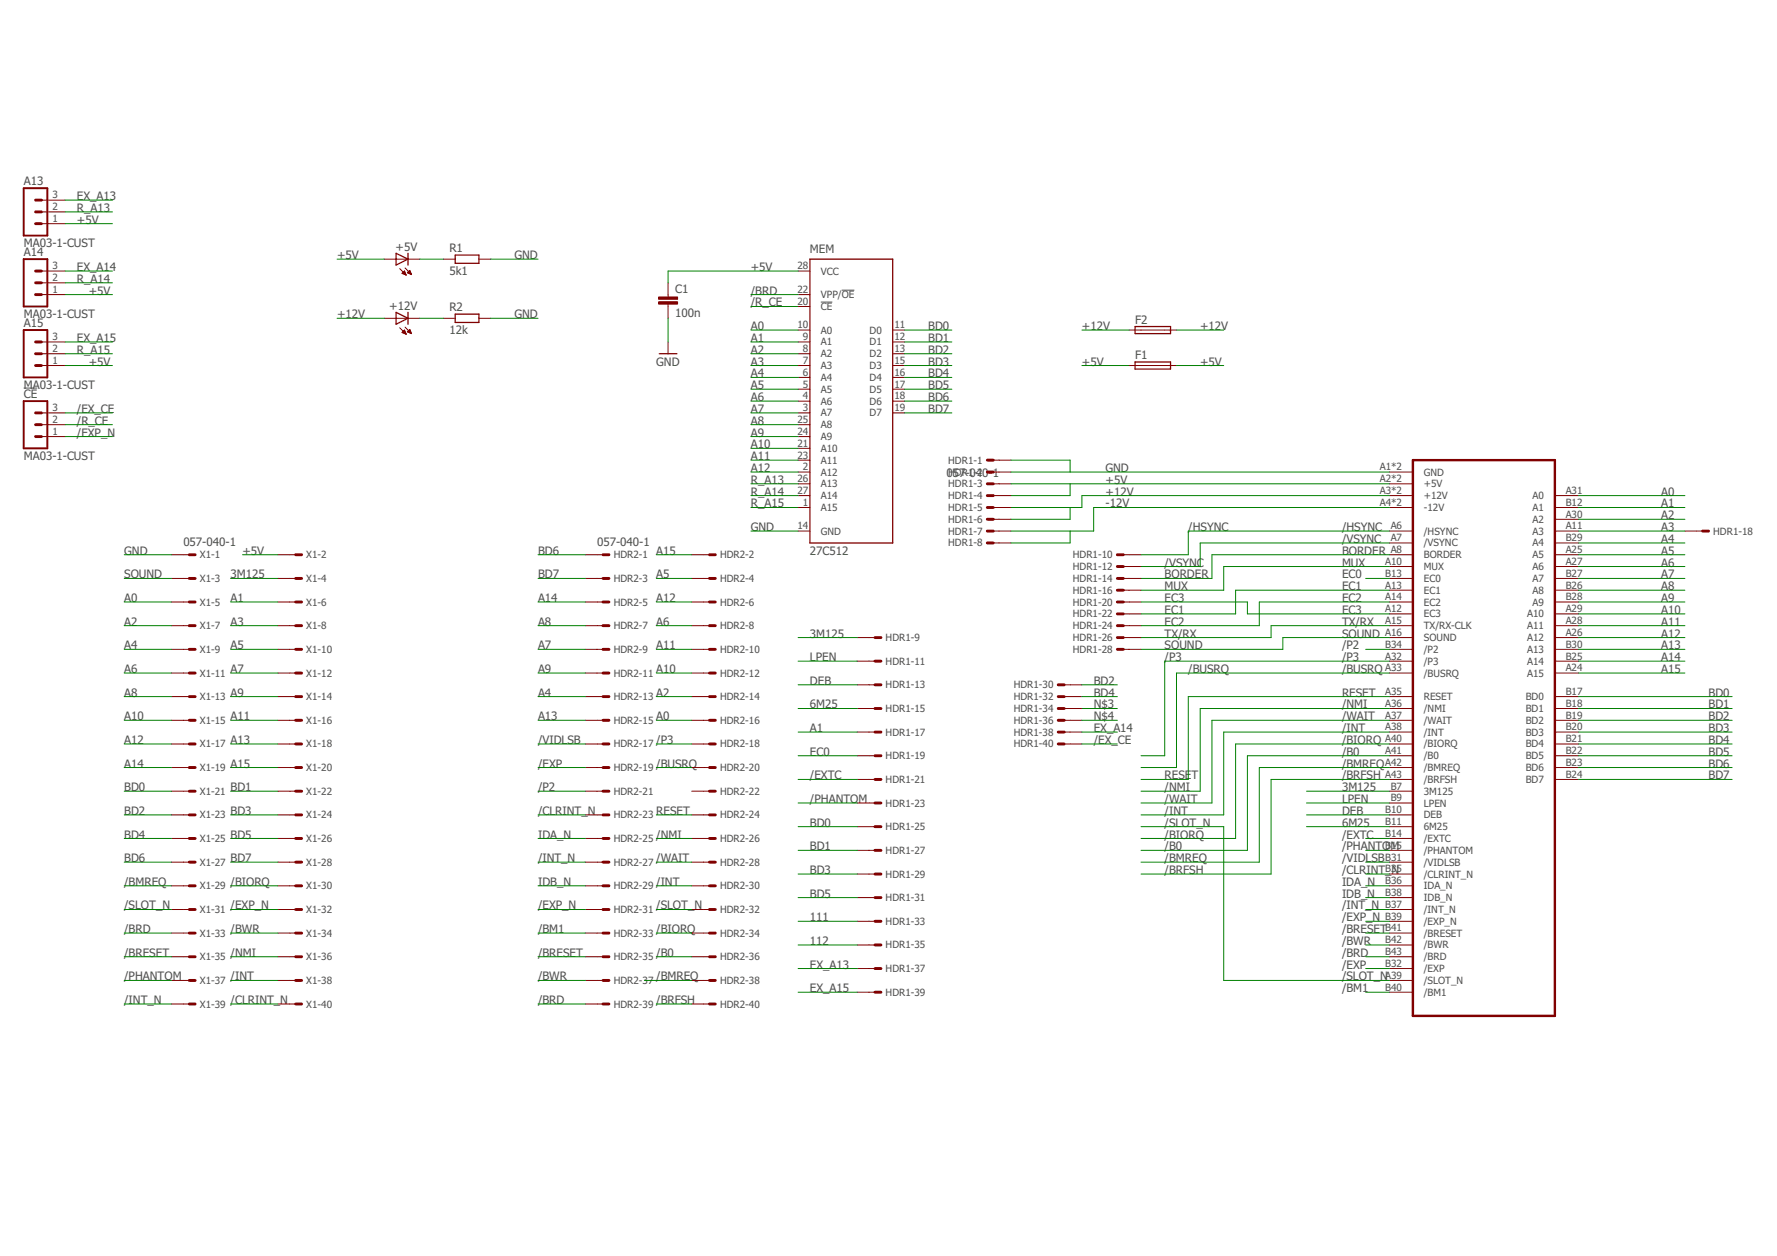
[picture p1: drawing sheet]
<svg xmlns="http://www.w3.org/2000/svg" width="297mm" height="210mm" viewBox="0 0 297 210" stroke-linecap="round" stroke-linejoin="round" font-family="sans-serif">
<path d="M137.2 50.5h1.9M140.7 48.5h2.1M4 64.9h2.2" fill="none" stroke="#505050" stroke-width=".17"/>
<path d="M236.2 76.9h23.7v92.9h-23.7z" fill="none" stroke="#800000" stroke-width=".4"/>
<g fill="none" stroke="#800000" stroke-width=".17">
<path d="M6.9 37.4h4M6.9 35.4h4M6.9 33.4h4M6.9 45.3h4M6.9 57.1h4M6.9 59.1h4M6.9 49.2h4M6.9 47.3h4M64.2 43.3h6M64.2 53.2h6M66.8 44.9l1.1 1.1M66.8 54.8l1.1 1.1"/>
<path d="M67.2 55.6l.4-.4 .3 .7zM67.2 55.5h.6M67.2 45.7h.6M67.3 55.5h.4M67.3 45.7h.5M67.3 45.6h.4M67.4 55.6h.4M67.4 55.4h.3M67.4 45.5h.3M67.5 55.3h.1M67.5 45.4h.1M67.5 45.8h.3"/>
<path d="M67.6 55.7h.2M67.6 45.3h.1M67.6 55.2h.1M67.6 45.3l-.4 .4 .7 .3M67.6 45.3l.3 .7M67.7 44.8l1.1 1.1M67.7 54.7l1.1 1.1M67.7 45.9h.2M67.8 55.8h.1M68.1 45.6l.4-.4 .3 .7zM68.1 55.5l.4-.4 .3 .7zM68.1 45.6h.5"/>
<path d="M68.1 55.5h.6M68.2 55.4h.4M68.2 45.5h.4M68.2 45.7h.5M68.3 55.5h.4M68.3 55.3h.3M68.3 45.4h.3M68.4 55.2h.1M68.4 45.3h.1M68.4 45.7h.3M68.5 55.1h.1M68.5 45.2h.1"/>
<path d="M68.5 55.6h.2M68.6 45.8h.2M68.7 55.7h.1M74.1 43.3h2M74.1 53.2h2M80.1 43.3h1.9M80.1 53.2h1.9M111.7 47.3v2.3M111.7 50.8v2.4M111.7 57.1v2M133.4 55.2h2M133.4 45.3h2"/>
<path d="M133.4 57.1h2M133.4 59.1h2M133.4 51.2h2M133.4 49.2h2M149.2 55.2h2M149.2 57.1h2M149.2 59.1h2M188.7 55.2h8M6.9 61.1h4M6.9 69h4M6.9 71h4M6.9 73h4"/>
<path d="M133.4 78.9h2M133.4 76.9h2M133.4 61.1h2M133.4 63.1h2M133.4 65h2M133.4 67h2M133.4 69h2M133.4 71h2M133.4 73h2M133.4 74.9h2M149.2 61.1h2M149.2 63.1h2"/>
<path d="M149.2 65h2M149.2 67h2M149.2 69h2M166 78.9h3M166 76.9h3M188.7 61.1h8M232.2 78.9h4M28.7 92.7h2.9M28.7 96.7h2.9M46.5 92.7h2.9M46.5 96.7h2.9M97.8 92.7h3"/>
<path d="M97.8 96.7h3M115.6 92.7h3M115.6 96.7h3M133.4 80.9h2M133.4 82.8h2M133.4 84.8h2M133.4 88.8h2M166 80.9h3M166 82.8h3M166 84.8h3M166 88.8h3M166 90.7h3"/>
<path d="M166 86.8h3M187.8 92.7h2.9M187.8 94.7h2.9M187.8 98.6h2.9M187.8 96.7h2.9M232.2 80.9h4M232.2 82.8h4M232.2 84.8h4M232.2 88.8h4M232.2 90.7h4M232.2 92.7h4M232.2 94.7h4"/>
<path d="M232.2 98.6h4M232.2 96.7h4M259.9 82.8h4M259.9 84.8h4M259.9 88.8h4M259.9 90.7h4M259.9 92.7h4M259.9 94.7h4M259.9 98.6h4M259.9 86.8h4M259.9 96.7h4M281.6 88.8h3"/>
<path d="M28.7 100.6h2.9M28.7 104.6h2.9M28.7 108.5h2.9M28.7 112.5h2.9M28.7 116.4h2.9M46.5 100.6h2.9M46.5 104.6h2.9M46.5 108.5h2.9M46.5 112.5h2.9M46.5 116.4h2.9M97.8 100.6h3M97.8 104.6h3"/>
<path d="M97.8 108.5h3M97.8 112.5h3M97.8 116.4h3M115.6 100.6h3M115.6 104.6h3M115.6 108.5h3M115.6 112.5h3M115.6 116.4h3M143.3 106.6h3M143.3 110.5h3M143.3 118.4h3M143.3 114.4h3"/>
<path d="M177.9 116.4h2.9M177.9 118.4h2.9M177.9 114.4h2.9M187.8 102.6h2.9M187.8 100.6h2.9M187.8 104.6h2.9M187.8 106.6h2.9M187.8 108.5h2.9M232.2 102.6h4M232.2 100.6h4M232.2 104.6h4M232.2 106.6h4"/>
<path d="M232.2 108.5h4M232.2 110.5h4M232.2 112.5h4M232.2 116.4h4M232.2 118.4h4M259.9 102.6h4M259.9 100.6h4M259.9 104.6h4M259.9 106.6h4M259.9 108.5h4M259.9 110.5h4M259.9 112.5h4"/>
<path d="M259.9 116.4h4M259.9 118.4h4M28.7 120.4h2.9M28.7 124.3h2.9M28.7 128.3h2.9M28.7 132.2h2.9M28.7 136.2h2.9M46.5 120.4h2.9M46.5 124.3h2.9M46.5 128.3h2.9M46.5 132.2h2.9M46.5 136.2h2.9"/>
<path d="M97.8 120.4h3M97.8 124.3h3M97.8 128.3h3M97.8 132.2h3M97.8 136.2h3M115.6 120.4h3M115.6 124.3h3M115.6 128.3h3M115.6 132.2h3M115.6 136.2h3M143.3 122.3h3M143.3 126.3h3"/>
<path d="M143.3 130.3h3M143.3 134.2h3M143.3 138.2h3M177.9 120.4h2.9M177.9 122.3h2.9M177.9 124.3h2.9M232.2 120.4h4M232.2 122.3h4M232.2 124.3h4M232.2 126.3h4M232.2 128.3h4M232.2 130.3h4"/>
<path d="M232.2 132.2h4M232.2 134.2h4M232.2 136.2h4M232.2 138.2h4M259.9 120.4h4M259.9 122.3h4M259.9 124.3h4M259.9 126.3h4M259.9 128.3h4M259.9 130.3h4M28.7 140.1h2.9M28.7 144.1h2.9"/>
<path d="M28.7 148h2.9M28.7 152h2.9M28.7 155.9h2.9M28.7 159.9h2.9M46.5 140.1h2.9M46.5 144.1h2.9M46.5 148h2.9M46.5 152h2.9M46.5 155.9h2.9M46.5 159.9h2.9M97.8 140.1h3M97.8 144.1h3"/>
<path d="M97.8 148h3M97.8 152h3M97.8 155.9h3M97.8 159.9h3M115.6 140.1h3M115.6 144.1h3M115.6 148h3M115.6 152h3M115.6 155.9h3M115.6 159.9h3M143.3 142.1h3M143.3 146.1h3"/>
<path d="M143.3 150h3M143.3 154h3M143.3 157.9h3M232.2 140.1h4M232.2 142.1h4M232.2 144.1h4M232.2 146.1h4M232.2 148h4M232.2 152h4M232.2 150h4M232.2 154h4M232.2 155.9h4"/>
<path d="M232.2 157.9h4M232.2 159.9h4M28.7 163.9h2.9M28.7 167.8h2.9M46.5 163.9h2.9M46.5 167.8h2.9M97.8 163.9h3M97.8 167.8h3M115.6 163.9h3M115.6 167.8h3M143.3 161.9h3M143.3 165.8h3"/>
<path d="M232.2 161.9h4M232.2 163.9h4M232.2 165.8h4"/>
</g>
<g fill="none" stroke="#800000" stroke-width=".49">
<path d="M5.9 33.4h1M5.9 35.4h1M5.9 37.4h1M5.9 45.3h1M5.9 47.3h1M5.9 49.2h1M5.9 57.1h1M5.9 59.1h1M5.9 61.1h1M5.9 69h1M5.9 71h1M5.9 73h1"/>
<path d="M165 76.9h1M165 78.9h1M31.6 92.7h1M31.6 96.7h1M49.4 92.7h1M49.4 96.7h1M100.8 92.7h1M100.8 96.7h1M118.6 92.7h1M118.6 96.7h1M165 80.9h1M165 82.8h1"/>
<path d="M165 84.8h1M165 86.8h1M165 88.8h1M165 90.7h1M186.8 92.7h1M186.8 94.7h1M186.8 96.7h1M186.8 98.6h1M284.6 88.8h1M31.6 100.6h1M31.6 104.6h1M31.6 108.5h1"/>
<path d="M31.6 116.4h1M31.6 112.5h1M49.4 100.6h1M49.4 104.6h1M49.4 108.5h1M49.4 116.4h1M49.4 112.5h1M100.8 100.6h1M100.8 104.6h1M100.8 108.5h1M100.8 116.4h1M100.8 112.5h1"/>
<path d="M118.6 100.6h1M118.6 104.6h1M118.6 108.5h1M118.6 116.4h1M118.6 112.5h1M146.3 106.6h1M146.3 110.5h1M146.3 114.4h1M146.3 118.4h1M176.9 114.4h1M176.9 118.4h1M176.9 116.4h1"/>
<path d="M186.8 106.6h1M186.8 100.6h1M186.8 102.6h1M186.8 104.6h1M186.8 108.5h1M31.6 120.4h1M31.6 124.3h1M31.6 128.3h1M31.6 132.2h1M31.6 136.2h1M49.4 120.4h1M49.4 124.3h1"/>
<path d="M49.4 128.3h1M49.4 132.2h1M49.4 136.2h1M100.8 120.4h1M100.8 124.3h1M100.8 128.3h1M100.8 132.2h1M100.8 136.2h1M118.6 120.4h1M118.6 124.3h1M118.6 128.3h1M118.6 132.2h1"/>
<path d="M118.6 136.2h1M146.3 122.3h1M146.3 126.3h1M146.3 130.3h1M146.3 134.2h1M146.3 138.2h1M176.9 122.3h1M176.9 120.4h1M176.9 124.3h1M31.6 140.1h1M31.6 144.1h1M31.6 148h1"/>
<path d="M31.6 152h1M31.6 155.9h1M31.6 159.9h1M49.4 140.1h1M49.4 144.1h1M49.4 148h1M49.4 152h1M49.4 155.9h1M49.4 159.9h1M100.8 140.1h1M100.8 144.1h1M100.8 148h1"/>
<path d="M100.8 152h1M100.8 155.9h1M100.8 159.9h1M118.6 140.1h1M118.6 144.1h1M118.6 148h1M118.6 152h1M118.6 155.9h1M118.6 159.9h1M146.3 142.1h1M146.3 146.1h1M146.3 150h1"/>
<path d="M146.3 154h1M146.3 157.9h1M31.6 163.9h1M31.6 167.8h1M49.4 163.9h1M49.4 167.8h1M100.8 163.9h1M100.8 167.8h1M118.6 163.9h1M118.6 167.8h1M146.3 161.9h1M146.3 165.8h1"/>
</g>
<path d="M66.2 42.3l2 1-2 1zM66.2 52.2l2 1-2 1zM68.2 42.3v2M68.2 52.2v2M76.1 42.6h4v1.4h-4zM76.1 52.5h4v1.4h-4zM110.2 59.1h3M135.4 43.3h13.8v47.4h-13.8zM189.7 54.6h6v1.2h-6zM189.7 60.5h6v1.2h-6z" fill="none" stroke="#800000" stroke-width=".21"/>
<path d="M4 31.5h3.9v7.9h-3.9zM4 43.3h3.9v7.9h-3.9zM4 55.2h3.9v7.9h-3.9zM4 67h3.9v7.9h-3.9z" fill="none" stroke="#800000" stroke-width=".32"/>
<g fill="#800000" stroke="#800000" stroke-width=".17">
<path d="M110.1 50.4h3.2v.4h-3.2z"/>
<path d="M110.1 49.6h3.2v.4h-3.2z"/>
</g>
<g fill="none" stroke="#008000" stroke-width=".17">
<path d="M10.9 37.4h7.9M10.9 35.4h7.9M10.9 33.4h7.9M10.9 57.1h7.9M10.9 59.1h7.9M10.9 45.3h7.9M10.9 49.2h7.9M10.9 47.3h7.9M56.3 43.3h7.9M56.3 53.2h7.9M70.2 43.3h3.9M70.2 53.2h3.9"/>
<path d="M82 43.3h7.9M82 53.2h7.9M111.7 53.2v3.9M125.5 55.2h7.9M125.5 57.1h7.9M125.5 59.1h7.9M125.5 49.2h7.9M125.5 51.2h7.9M133.4 45.3h-21.7v2M151.2 55.2h7.9M151.2 57.1h7.9M151.2 59.1h7.9"/>
<path d="M180.8 55.2h7.9M196.7 55.2h7.9M10.9 61.1h7.9M10.9 69h7.9M10.9 71h7.9M10.9 73h7.9M125.5 61.1h7.9M125.5 63.1h7.9M125.5 65h7.9M125.5 67h7.9M125.5 69h7.9M125.5 71h7.9"/>
<path d="M125.5 73h7.9M125.5 76.9h7.9M125.5 78.9h7.9M125.5 74.9h7.9M151.2 61.1h7.9M151.2 63.1h7.9M151.2 65h7.9M151.2 67h7.9M151.2 69h7.9M169 76.9h9.9v2M169 78.9h63.2M180.8 61.1h7.9"/>
<path d="M196.7 61.1h7.9M20.8 92.7h7.9M20.8 96.7h7.9M38.5 96.7h8M40.5 92.7h6M89.9 92.7h7.9M89.9 96.7h7.9M109.7 92.7h5.9M109.7 96.7h5.9M125.5 82.8h7.9M125.5 84.8h7.9M125.5 88.8h7.9"/>
<path d="M125.5 80.9h7.9M169 80.9h63.2M178.9 80.9v1.9h-9.9M178.9 84.8v2h-9.9M178.9 88.8v1.9h-9.9M228.3 96.7h3.9M232.2 82.8h-51.4v2h-11.8M232.2 84.8h-49.4v4h-13.8M232.2 88.8h-33.6v3.9h-7.9M232.2 90.7h-31.6v4h-9.9M232.2 92.7h-29.6v4h-11.9M232.2 94.7h-27.6v3.9h-13.9"/>
<path d="M232.2 98.6h-25.7v4h-15.8M263.9 82.8h17.7M263.9 84.8h17.7M263.9 86.8h17.7M263.9 88.8h17.7M263.9 90.7h17.7M263.9 92.7h17.7M263.9 96.7h17.7M263.9 94.7h17.7M263.9 98.6h17.7M20.8 100.6h7.9M20.8 116.4h7.9"/>
<path d="M20.8 104.6h7.9M20.8 108.5h7.9M20.8 112.5h7.9M38.5 100.6h8M38.5 116.4h8M38.5 104.6h8M38.5 108.5h8M38.5 112.5h8M89.9 100.6h7.9M89.9 116.4h7.9M89.9 104.6h7.9M89.9 108.5h7.9"/>
<path d="M89.9 112.5h7.9M109.7 100.6h5.9M109.7 116.4h5.9M109.7 104.6h5.9M109.7 108.5h5.9M109.7 112.5h5.9M133.4 106.6h9.9M133.4 110.5h9.9M133.4 118.4h9.9M133.4 114.4h9.9M180.8 116.4h6M180.8 118.4h6"/>
<path d="M180.8 114.4h6M190.7 100.6h17.8v2h23.7M228.3 108.5h3.9M232.2 100.6h-21.7v4h-19.8M232.2 116.4h-33.6v13.9h-7.9M232.2 104.6h-19.7v2h-21.8M232.2 106.6h-17.8v1.9h-23.7M232.2 112.5h-35.5v15.8h-6M232.2 110.5h-37.5v15.8h-4M232.2 118.4h-31.6v13.8h-9.9M263.9 100.6h17.7M263.9 116.4h25.6"/>
<path d="M263.9 104.6h17.7M263.9 108.5h17.7M263.9 112.5h17.7M263.9 106.6h17.7M263.9 110.5h17.7M263.9 118.4h25.6M263.9 102.6h17.7M20.8 120.4h7.9M20.8 124.3h7.9M20.8 128.3h7.9M20.8 132.2h7.9M20.8 136.2h7.9"/>
<path d="M38.5 120.4h8M38.5 124.3h8M38.5 128.3h8M38.5 132.2h8M38.5 136.2h8M89.9 120.4h7.9M89.9 124.3h7.9M89.9 128.3h7.9M89.9 132.2h7.9M89.9 136.2h7.9M109.7 120.4h5.9M109.7 124.3h5.9"/>
<path d="M109.7 128.3h5.9M109.7 136.2h5.9M133.4 122.3h9.9M133.4 138.2h9.9M133.4 130.3h9.9M133.4 134.2h9.9M133.4 126.3h9.9M180.8 120.4h6M180.8 122.3h6M180.8 124.3h6M190.7 138.2h13.9v25.7h27.6M218.4 138.2h13.8"/>
<path d="M218.4 132.2h13.8M218.4 134.2h13.8M218.4 136.2h13.8M232.2 120.4h-29.6v13.8h-11.9M232.2 122.3h-27.6v13.9h-13.9M232.2 124.3h-25.7v15.8h-15.8M232.2 128.3h-21.7v15.8h-19.8M232.2 126.3h-23.7v15.8h-17.8M232.2 130.3h-19.7v15.8h-21.8M263.9 120.4h25.6M263.9 122.3h25.6M263.9 124.3h25.6"/>
<path d="M263.9 128.3h25.6M263.9 130.3h25.6M263.9 126.3h25.6M20.8 144.1h7.9M20.8 140.1h7.9M20.8 159.9h7.9M20.8 148h7.9M20.8 152h7.9M20.8 155.9h7.9M38.5 144.1h8M38.5 140.1h8M38.5 159.9h8"/>
<path d="M38.5 148h8M38.5 152h8M38.5 155.9h8M89.9 144.1h7.9M89.9 140.1h7.9M89.9 159.9h7.9M89.9 148h7.9M89.9 152h7.9M89.9 155.9h7.9M109.7 144.1h5.9M109.7 140.1h5.9M109.7 159.9h5.9"/>
<path d="M109.7 148h5.9M109.7 152h5.9M109.7 155.9h5.9M133.4 142.1h9.9M133.4 146.1h9.9M133.4 150h9.9M133.4 154h9.9M133.4 157.9h9.9M228.3 142.1h3.9M228.3 144.1h3.9M228.3 140.1h3.9M228.3 159.9h3.9"/>
<path d="M228.3 148h3.9M228.3 146.1h3.9M228.3 150h3.9M228.3 152h3.9M228.3 154h3.9M228.3 155.9h3.9M228.3 157.9h3.9M20.8 163.9h7.9M20.8 167.8h7.9M38.5 163.9h8M38.5 167.8h8M89.9 163.9h7.9"/>
<path d="M89.9 167.8h7.9M107.7 163.9h7.9M109.7 167.8h5.9M133.4 161.9h9.9M133.4 165.8h9.9M228.3 161.9h3.9M228.3 165.8h3.9"/>
</g>
<g font-size="1.9" fill="#505050">
<text x="4" y="30.9">A13</text>
<text x="12.9" y="35.4">R_A13</text>
<text x="12.9" y="33.4">EX_A13</text>
<text x="4" y="41.3">MA03-1-CUST</text>
<text x="12.9" y="37.4">+5V</text>
<text x="66.1" y="41.9">+5V</text>
<text x="4" y="42.7">A14</text>
<text x="12.9" y="47.3">R_A14</text>
<text x="12.9" y="45.3">EX_A14</text>
<text x="56.3" y="43.3">+5V</text>
<text x="75.1" y="45.9">5k1</text>
<text x="75.1" y="42.1">R1</text>
<text x="86" y="43.3">GND</text>
<text x="125.5" y="45.3">+5V</text>
<text x="135.4" y="42.3">MEM</text>
<text x="4" y="53.2">MA03-1-CUST</text>
<text x="14.8" y="49.2">+5V</text>
<text x="56.3" y="53.2">+12V</text>
<text x="65.1" y="51.8">+12V</text>
<text x="75.1" y="52">R2</text>
<text x="86" y="53.2">GND</text>
<text x="112.9" y="52.9">100n</text>
<text x="112.9" y="48.9">C1</text>
<text x="125.5" y="49.2">/BRD</text>
<text x="125.5" y="51.2">/R_CE</text>
<text x="4" y="54.6">A15</text>
<text x="12.9" y="59.1">R_A15</text>
<text x="12.9" y="57.1">EX_A15</text>
<text x="75.1" y="55.8">12k</text>
<text x="125.5" y="55.2">A0</text>
<text x="125.5" y="57.1">A1</text>
<text x="125.5" y="59.1">A2</text>
<text x="155.2" y="55.2">BD0</text>
<text x="155.2" y="57.1">BD1</text>
<text x="155.2" y="59.1">BD2</text>
<text x="180.8" y="55.2">+12V</text>
<text x="189.7" y="54.1">F2</text>
<text x="200.6" y="55.2">+12V</text>
<text x="4" y="65">MA03-1-CUST</text>
<text x="14.8" y="61.1">+5V</text>
<text x="109.7" y="61.1">GND</text>
<text x="125.5" y="61.1">A3</text>
<text x="125.5" y="63.1">A4</text>
<text x="125.5" y="65">A5</text>
<text x="155.2" y="61.1">BD3</text>
<text x="155.2" y="63.1">BD4</text>
<text x="155.2" y="65">BD5</text>
<text x="180.8" y="61.1">+5V</text>
<text x="189.7" y="60">F1</text>
<text x="200.6" y="61.1">+5V</text>
<text x="4" y="66.4">CE</text>
<text x="12.9" y="71">/R_CE</text>
<text x="12.9" y="69">/EX_CE</text>
<text x="125.5" y="67">A6</text>
<text x="125.5" y="69">A7</text>
<text x="125.5" y="71">A8</text>
<text x="155.2" y="69">BD7</text>
<text x="155.2" y="67">BD6</text>
<text x="4" y="76.9">MA03-1-CUST</text>
<text x="12.9" y="73">/EXP_N</text>
<text x="125.5" y="73">A9</text>
<text x="125.5" y="76.9">A11</text>
<text x="125.5" y="74.9">A10</text>
<text x="125.5" y="78.9">A12</text>
<text x="125.5" y="80.9">R_A13</text>
<text x="125.5" y="82.8">R_A14</text>
<text x="158.2" y="79.8">057-040-1</text>
<text x="184.8" y="78.9">GND</text>
<text x="184.8" y="80.9">+5V</text>
<text x="184.8" y="82.8">+12V</text>
<text x="277.7" y="82.8">A0</text>
<text x="125.5" y="88.8">GND</text>
<text x="125.5" y="84.8">R_A15</text>
<text x="184.8" y="84.8">-12V</text>
<text x="198.6" y="88.8">/HSYNC</text>
<text x="224.3" y="88.8">/HSYNC</text>
<text x="277.7" y="84.8">A1</text>
<text x="277.7" y="86.8">A2</text>
<text x="277.7" y="88.8">A3</text>
<text x="20.8" y="92.7">GND</text>
<text x="30.6" y="91.2">057-040-1</text>
<text x="40.5" y="92.7">+5V</text>
<text x="89.9" y="92.7">BD6</text>
<text x="99.8" y="91.2">057-040-1</text>
<text x="109.7" y="92.7">A15</text>
<text x="135.4" y="92.7">27C512</text>
<text x="194.7" y="94.7">/VSYNC</text>
<text x="224.3" y="90.7">/VSYNC</text>
<text x="224.3" y="92.7">BORDER</text>
<text x="224.3" y="94.7">MUX</text>
<text x="277.7" y="90.7">A4</text>
<text x="277.7" y="92.7">A5</text>
<text x="277.7" y="94.7">A6</text>
<text x="20.8" y="100.6">A0</text>
<text x="20.8" y="96.7">SOUND</text>
<text x="38.6" y="100.6">A1</text>
<text x="38.6" y="96.7">3M125</text>
<text x="89.9" y="100.6">A14</text>
<text x="89.9" y="96.7">BD7</text>
<text x="109.7" y="96.7">A5</text>
<text x="109.7" y="100.6">A12</text>
<text x="194.7" y="96.7">BORDER</text>
<text x="194.7" y="98.6">MUX</text>
<text x="194.7" y="100.6">EC3</text>
<text x="224.3" y="96.7">EC0</text>
<text x="224.3" y="100.6">EC2</text>
<text x="224.3" y="98.6">EC1</text>
<text x="277.7" y="96.7">A7</text>
<text x="277.7" y="98.6">A8</text>
<text x="277.7" y="100.6">A9</text>
<text x="20.8" y="104.6">A2</text>
<text x="38.6" y="104.6">A3</text>
<text x="89.9" y="104.6">A8</text>
<text x="109.7" y="104.6">A6</text>
<text x="135.4" y="106.5">3M125</text>
<text x="194.7" y="104.6">EC2</text>
<text x="194.7" y="106.5">TX/RX</text>
<text x="194.7" y="102.6">EC1</text>
<text x="224.3" y="102.6">EC3</text>
<text x="224.3" y="104.6">TX/RX</text>
<text x="224.3" y="106.5">SOUND</text>
<text x="277.7" y="104.6">A11</text>
<text x="277.7" y="106.5">A12</text>
<text x="277.7" y="102.6">A10</text>
<text x="20.8" y="108.5">A4</text>
<text x="20.8" y="112.5">A6</text>
<text x="38.6" y="108.5">A5</text>
<text x="38.6" y="112.5">A7</text>
<text x="89.9" y="108.5">A7</text>
<text x="89.9" y="112.5">A9</text>
<text x="109.7" y="108.5">A11</text>
<text x="109.7" y="112.5">A10</text>
<text x="135.4" y="110.5">LPEN</text>
<text x="194.7" y="108.5">SOUND</text>
<text x="194.7" y="110.5">/P3</text>
<text x="198.6" y="112.5">/BUSRQ</text>
<text x="224.3" y="108.5">/P2</text>
<text x="224.3" y="110.5">/P3</text>
<text x="224.3" y="112.5">/BUSRQ</text>
<text x="277.7" y="108.5">A13</text>
<text x="277.7" y="110.5">A14</text>
<text x="277.7" y="112.5">A15</text>
<text x="20.8" y="116.4">A8</text>
<text x="38.6" y="116.4">A9</text>
<text x="89.9" y="116.4">A4</text>
<text x="109.7" y="116.4">A2</text>
<text x="135.4" y="114.4">DEB</text>
<text x="135.4" y="118.4">6M25</text>
<text x="182.8" y="114.4">BD2</text>
<text x="182.8" y="116.4">BD4</text>
<text x="182.8" y="118.4">N$3</text>
<text x="224.3" y="116.4">RESET</text>
<text x="224.3" y="118.4">/NMI</text>
<text x="285.6" y="116.4">BD0</text>
<text x="285.6" y="118.4">BD1</text>
<text x="20.8" y="124.3">A12</text>
<text x="20.8" y="120.4">A10</text>
<text x="38.6" y="120.4">A11</text>
<text x="38.6" y="124.3">A13</text>
<text x="89.9" y="120.4">A13</text>
<text x="89.9" y="124.3">/VIDLSB</text>
<text x="109.7" y="120.4">A0</text>
<text x="109.7" y="124.3">/P3</text>
<text x="135.4" y="122.4">A1</text>
<text x="182.8" y="120.4">N$4</text>
<text x="182.8" y="122.4">EX_A14</text>
<text x="182.8" y="124.3">/EX_CE</text>
<text x="224.3" y="120.4">/WAIT</text>
<text x="224.3" y="122.4">/INT</text>
<text x="224.3" y="124.3">/BIORQ</text>
<text x="285.6" y="120.4">BD2</text>
<text x="285.6" y="122.4">BD3</text>
<text x="285.6" y="124.3">BD4</text>
<text x="20.8" y="128.3">A14</text>
<text x="38.6" y="128.3">A15</text>
<text x="89.9" y="128.3">/EXP</text>
<text x="109.7" y="128.3">/BUSRQ</text>
<text x="135.4" y="126.3">EC0</text>
<text x="135.4" y="130.3">/EXTC</text>
<text x="194.7" y="130.3">RESE</text>
<text x="199.2" y="130.3">T</text>
<text x="224.3" y="126.3">/B0</text>
<text x="224.3" y="128.3">/BMREQ</text>
<text x="224.3" y="130.3">/BRFSH</text>
<text x="285.6" y="130.3">BD7</text>
<text x="285.6" y="126.3">BD5</text>
<text x="285.6" y="128.3">BD6</text>
<text x="20.8" y="132.2">BD0</text>
<text x="20.8" y="136.2">BD2</text>
<text x="38.6" y="132.2">BD1</text>
<text x="38.6" y="136.2">BD3</text>
<text x="89.9" y="132.2">/P2</text>
<text x="89.9" y="136.2">/CLRINT_N</text>
<text x="109.7" y="136.2">RESET</text>
<text x="135.4" y="134.2">/PHANTOM</text>
<text x="194.7" y="132.2">/NMI</text>
<text x="194.7" y="134.2">/WAIT</text>
<text x="194.7" y="136.2">/INT</text>
<text x="224.3" y="132.2">3M125</text>
<text x="224.3" y="134.2">LPEN</text>
<text x="224.3" y="136.2">DEB</text>
<text x="20.8" y="140.1">BD4</text>
<text x="38.6" y="140.1">BD5</text>
<text x="89.9" y="140.1">IDA_N</text>
<text x="109.7" y="140.1">/NMI</text>
<text x="135.4" y="138.2">BD0</text>
<text x="135.4" y="142.1">BD1</text>
<text x="194.7" y="142.1">/B0</text>
<text x="194.7" y="138.2">/SLOT_N</text>
<text x="194.7" y="140.1">/BIORQ</text>
<text x="224.3" y="138.2">6M25</text>
<text x="224.3" y="140.1">/EXTC</text>
<text x="224.3" y="142.1">/PHANTOM</text>
<text x="20.8" y="148">/BMREQ</text>
<text x="20.8" y="144.1">BD6</text>
<text x="38.6" y="144.1">BD7</text>
<text x="38.6" y="148">/BIORQ</text>
<text x="89.9" y="148">IDB_N</text>
<text x="89.9" y="144.1">/INT_N</text>
<text x="109.7" y="144.1">/WAIT</text>
<text x="109.7" y="148">/INT</text>
<text x="135.4" y="146.1">BD3</text>
<text x="194.7" y="144.1">/BMREQ</text>
<text x="194.7" y="146.1">/BRFSH</text>
<text x="224.3" y="144.1">/VIDLSB</text>
<text x="224.3" y="146.1">/CLRINT_N</text>
<text x="224.3" y="148">IDA_N</text>
<text x="20.8" y="155.9">/BRD</text>
<text x="20.8" y="152">/SLOT_N</text>
<text x="38.6" y="152">/EXP_N</text>
<text x="38.6" y="155.9">/BWR</text>
<text x="89.9" y="152">/EXP_N</text>
<text x="89.9" y="155.9">/BM1</text>
<text x="109.7" y="152">/SLOT_N</text>
<text x="109.7" y="155.9">/BIORQ</text>
<text x="135.4" y="150">BD5</text>
<text x="135.4" y="154">111</text>
<text x="224.3" y="150">IDB_N</text>
<text x="224.3" y="152">/INT_N</text>
<text x="224.3" y="154">/EXP_N</text>
<text x="224.3" y="155.9">/BRESET</text>
<text x="20.8" y="159.9">/BRESET</text>
<text x="38.6" y="159.9">/NMI</text>
<text x="89.9" y="159.9">/BRESET</text>
<text x="109.7" y="159.9">/B0</text>
<text x="135.4" y="157.9">112</text>
<text x="135.4" y="161.9">EX_A13</text>
<text x="224.3" y="157.9">/BWR</text>
<text x="224.3" y="159.9">/BRD</text>
<text x="224.3" y="161.9">/EXP</text>
<text x="20.8" y="163.8">/PHANTOM</text>
<text x="20.8" y="167.8">/INT_N</text>
<text x="38.6" y="163.8">/INT</text>
<text x="38.6" y="167.8">/CLRINT_N</text>
<text x="89.9" y="163.8">/BWR</text>
<text x="89.9" y="167.8">/BRD</text>
<text x="109.7" y="163.8">/BMREQ</text>
<text x="109.7" y="167.8">/BRFSH</text>
<text x="135.4" y="165.8">EX_A15</text>
<text x="224.3" y="163.8">/SLOT_N</text>
<text x="224.3" y="165.8">/BM1</text>
</g>
<g font-size="1.7" fill="#505050">
<text x="8.7" y="35.1">2</text>
<text x="8.7" y="33.2">3</text>
<text x="8.7" y="37.1">1</text>
<text x="8.7" y="47">2</text>
<text x="8.7" y="45">3</text>
<text x="133.3" y="45">28</text>
<text x="137.2" y="45.9">VCC</text>
<text x="8.7" y="49">1</text>
<text x="133.3" y="50.9">20</text>
<text x="133.3" y="49">22</text>
<text x="137.2" y="51.8">CE</text>
<text x="137.2" y="49.8">VPP/OE</text>
<text x="8.7" y="58.8">2</text>
<text x="8.7" y="56.9">3</text>
<text x="133.3" y="54.9">10</text>
<text x="134.2" y="56.9">9</text>
<text x="134.2" y="58.8">8</text>
<text x="137.2" y="55.8">A0</text>
<text x="137.2" y="57.7">A1</text>
<text x="137.2" y="59.7">A2</text>
<text x="145.4" y="55.8">D0</text>
<text x="145.4" y="57.7">D1</text>
<text x="145.4" y="59.7">D2</text>
<text x="149.5" y="54.9">11</text>
<text x="149.5" y="56.9">12</text>
<text x="149.5" y="58.8">13</text>
<text x="8.7" y="60.8">1</text>
<text x="134.2" y="60.8">7</text>
<text x="134.2" y="62.8">6</text>
<text x="134.2" y="64.8">5</text>
<text x="137.2" y="61.7">A3</text>
<text x="137.2" y="63.7">A4</text>
<text x="137.2" y="65.6">A5</text>
<text x="145.4" y="61.7">D3</text>
<text x="145.4" y="63.7">D4</text>
<text x="145.4" y="65.6">D5</text>
<text x="149.5" y="60.8">15</text>
<text x="149.5" y="62.8">16</text>
<text x="149.5" y="64.8">17</text>
<text x="8.7" y="70.7">2</text>
<text x="8.7" y="68.7">3</text>
<text x="133.3" y="70.7">25</text>
<text x="134.2" y="66.7">4</text>
<text x="134.2" y="68.7">3</text>
<text x="137.2" y="67.6">A6</text>
<text x="137.2" y="69.6">A7</text>
<text x="137.2" y="71.6">A8</text>
<text x="145.4" y="67.6">D6</text>
<text x="145.4" y="69.6">D7</text>
<text x="149.5" y="66.7">18</text>
<text x="149.5" y="68.7">19</text>
<text x="8.7" y="72.7">1</text>
<text x="133.3" y="72.7">24</text>
<text x="133.3" y="74.7">21</text>
<text x="133.3" y="76.6">23</text>
<text x="137.2" y="73.5">A9</text>
<text x="137.2" y="75.5">A10</text>
<text x="137.2" y="77.5">A11</text>
<text x="158.5" y="77.5">HDR1-1</text>
<text x="133.3" y="82.6">27</text>
<text x="133.3" y="80.6">26</text>
<text x="134.2" y="78.6">2</text>
<text x="137.2" y="83.4">A14</text>
<text x="137.2" y="79.5">A12</text>
<text x="137.2" y="81.4">A13</text>
<text x="158.5" y="79.5">HDR1-2</text>
<text x="158.5" y="81.4">HDR1-3</text>
<text x="158.5" y="83.4">HDR1-4</text>
<text x="230.6" y="78.6">A1*2</text>
<text x="230.6" y="80.6">A2*2</text>
<text x="230.6" y="82.6">A3*2</text>
<text x="238" y="79.5">GND</text>
<text x="238" y="81.4">+5V</text>
<text x="238" y="83.4">+12V</text>
<text x="256.2" y="83.4">A0</text>
<text x="261.7" y="82.6">A31</text>
<text x="133.3" y="88.5">14</text>
<text x="134.2" y="84.5">1</text>
<text x="137.2" y="89.4">GND</text>
<text x="137.2" y="85.4">A15</text>
<text x="158.5" y="85.4">HDR1-5</text>
<text x="158.5" y="87.4">HDR1-6</text>
<text x="158.5" y="89.4">HDR1-7</text>
<text x="230.6" y="84.5">A4*2</text>
<text x="232.5" y="88.5">A6</text>
<text x="238" y="85.4">-12V</text>
<text x="238" y="89.4">/HSYNC</text>
<text x="256.2" y="85.4">A1</text>
<text x="256.2" y="87.4">A2</text>
<text x="256.2" y="89.4">A3</text>
<text x="261.7" y="84.5">B12</text>
<text x="261.7" y="86.5">A30</text>
<text x="261.7" y="88.5">A11</text>
<text x="286.4" y="89.4">HDR1-18</text>
<text x="33.4" y="93.3">X1-1</text>
<text x="51.2" y="93.3">X1-2</text>
<text x="102.6" y="93.3">HDR2-1</text>
<text x="120.4" y="93.3">HDR2-2</text>
<text x="158.5" y="91.3">HDR1-8</text>
<text x="179.3" y="93.3">HDR1-10</text>
<text x="179.3" y="95.3">HDR1-12</text>
<text x="231.6" y="94.4">A10</text>
<text x="232.5" y="90.5">A7</text>
<text x="232.5" y="92.4">A8</text>
<text x="238" y="91.3">/VSYNC</text>
<text x="238" y="93.3">BORDER</text>
<text x="238" y="95.3">MUX</text>
<text x="256.2" y="91.3">A4</text>
<text x="256.2" y="93.3">A5</text>
<text x="256.2" y="95.3">A6</text>
<text x="261.7" y="90.5">B29</text>
<text x="261.7" y="92.4">A25</text>
<text x="261.7" y="94.4">A27</text>
<text x="33.4" y="97.3">X1-3</text>
<text x="33.4" y="101.2">X1-5</text>
<text x="51.2" y="97.3">X1-4</text>
<text x="51.2" y="101.2">X1-6</text>
<text x="102.6" y="97.3">HDR2-3</text>
<text x="102.6" y="101.2">HDR2-5</text>
<text x="120.4" y="97.3">HDR2-4</text>
<text x="120.4" y="101.2">HDR2-6</text>
<text x="179.3" y="97.3">HDR1-14</text>
<text x="179.3" y="99.2">HDR1-16</text>
<text x="179.3" y="101.2">HDR1-20</text>
<text x="231.6" y="98.4">A13</text>
<text x="231.6" y="100.3">A14</text>
<text x="231.6" y="96.4">B13</text>
<text x="238" y="99.2">EC1</text>
<text x="238" y="101.2">EC2</text>
<text x="238" y="97.3">EC0</text>
<text x="256.2" y="97.3">A7</text>
<text x="256.2" y="99.2">A8</text>
<text x="256.2" y="101.2">A9</text>
<text x="261.7" y="96.4">B27</text>
<text x="261.7" y="98.4">B26</text>
<text x="261.7" y="100.3">B28</text>
<text x="33.4" y="105.2">X1-7</text>
<text x="51.2" y="105.2">X1-8</text>
<text x="102.6" y="105.2">HDR2-7</text>
<text x="120.4" y="105.2">HDR2-8</text>
<text x="148" y="107.1">HDR1-9</text>
<text x="179.3" y="103.2">HDR1-22</text>
<text x="179.3" y="105.2">HDR1-24</text>
<text x="179.3" y="107.1">HDR1-26</text>
<text x="231.6" y="102.3">A12</text>
<text x="231.6" y="104.3">A15</text>
<text x="231.6" y="106.3">A16</text>
<text x="238" y="103.2">EC3</text>
<text x="238" y="105.2">TX/RX-CLK</text>
<text x="238" y="107.1">SOUND</text>
<text x="255.3" y="103.2">A10</text>
<text x="255.3" y="105.2">A11</text>
<text x="255.3" y="107.1">A12</text>
<text x="261.7" y="102.3">A29</text>
<text x="261.7" y="104.3">A28</text>
<text x="261.7" y="106.3">A26</text>
<text x="33.4" y="109.1">X1-9</text>
<text x="33.4" y="113.1">X1-11</text>
<text x="51.2" y="109.1">X1-10</text>
<text x="51.2" y="113.1">X1-12</text>
<text x="102.6" y="109.1">HDR2-9</text>
<text x="102.6" y="113.1">HDR2-11</text>
<text x="120.4" y="109.1">HDR2-10</text>
<text x="120.4" y="113.1">HDR2-12</text>
<text x="148" y="111.1">HDR1-11</text>
<text x="179.3" y="109.1">HDR1-28</text>
<text x="231.6" y="108.2">B34</text>
<text x="231.6" y="110.2">A32</text>
<text x="231.6" y="112.2">A33</text>
<text x="238" y="109.1">/P2</text>
<text x="238" y="111.1">/P3</text>
<text x="238" y="113.1">/BUSRQ</text>
<text x="255.3" y="109.1">A13</text>
<text x="255.3" y="111.1">A14</text>
<text x="255.3" y="113.1">A15</text>
<text x="261.7" y="108.2">B30</text>
<text x="261.7" y="110.2">B25</text>
<text x="261.7" y="112.2">A24</text>
<text x="33.4" y="117">X1-13</text>
<text x="51.2" y="117">X1-14</text>
<text x="102.6" y="117">HDR2-13</text>
<text x="120.4" y="117">HDR2-14</text>
<text x="148" y="115">HDR1-13</text>
<text x="148" y="119">HDR1-15</text>
<text x="169.5" y="115">HDR1-30</text>
<text x="169.5" y="117">HDR1-32</text>
<text x="169.5" y="119">HDR1-34</text>
<text x="231.6" y="116.1">A35</text>
<text x="231.6" y="118.1">A36</text>
<text x="238" y="117">RESET</text>
<text x="238" y="119">/NMI</text>
<text x="255" y="117">BD0</text>
<text x="255" y="119">BD1</text>
<text x="261.7" y="116.1">B17</text>
<text x="261.7" y="118.1">B18</text>
<text x="33.4" y="121">X1-15</text>
<text x="33.4" y="124.9">X1-17</text>
<text x="51.2" y="121">X1-16</text>
<text x="51.2" y="124.9">X1-18</text>
<text x="102.6" y="121">HDR2-15</text>
<text x="102.6" y="124.9">HDR2-17</text>
<text x="120.4" y="121">HDR2-16</text>
<text x="120.4" y="124.9">HDR2-18</text>
<text x="148" y="122.9">HDR1-17</text>
<text x="169.5" y="121">HDR1-36</text>
<text x="169.5" y="122.9">HDR1-38</text>
<text x="169.5" y="124.9">HDR1-40</text>
<text x="231.6" y="120.1">A37</text>
<text x="231.6" y="122.1">A38</text>
<text x="231.6" y="124">A40</text>
<text x="238" y="121">/WAIT</text>
<text x="238" y="122.9">/INT</text>
<text x="238" y="124.9">/BIORQ</text>
<text x="255" y="121">BD2</text>
<text x="255" y="122.9">BD3</text>
<text x="255" y="124.9">BD4</text>
<text x="261.7" y="120.1">B19</text>
<text x="261.7" y="122.1">B20</text>
<text x="261.7" y="124">B21</text>
<text x="33.4" y="128.9">X1-19</text>
<text x="51.2" y="128.9">X1-20</text>
<text x="102.6" y="128.9">HDR2-19</text>
<text x="120.4" y="128.9">HDR2-20</text>
<text x="148" y="126.9">HDR1-19</text>
<text x="148" y="130.8">HDR1-21</text>
<text x="231.6" y="126">A41</text>
<text x="231.6" y="128">A42</text>
<text x="231.6" y="130">A43</text>
<text x="232.5" y="132">B7</text>
<text x="238" y="126.9">/B0</text>
<text x="238" y="128.9">/BMREQ</text>
<text x="238" y="130.8">/BRFSH</text>
<text x="255" y="126.9">BD5</text>
<text x="255" y="128.9">BD6</text>
<text x="255" y="130.8">BD7</text>
<text x="261.7" y="126">B22</text>
<text x="261.7" y="128">B23</text>
<text x="261.7" y="130">B24</text>
<text x="33.4" y="132.8">X1-21</text>
<text x="33.4" y="136.8">X1-23</text>
<text x="51.2" y="132.8">X1-22</text>
<text x="51.2" y="136.8">X1-24</text>
<text x="102.6" y="132.8">HDR2-21</text>
<text x="102.6" y="136.8">HDR2-23</text>
<text x="120.4" y="132.8">HDR2-22</text>
<text x="120.4" y="136.8">HDR2-24</text>
<text x="148" y="134.8">HDR1-23</text>
<text x="231.6" y="135.9">B10</text>
<text x="231.6" y="137.9">B11</text>
<text x="232.5" y="133.9">B9</text>
<text x="238" y="132.8">3M125</text>
<text x="238" y="134.8">LPEN</text>
<text x="238" y="136.8">DEB</text>
<text x="33.4" y="140.7">X1-25</text>
<text x="51.2" y="140.7">X1-26</text>
<text x="102.6" y="140.7">HDR2-25</text>
<text x="120.4" y="140.7">HDR2-26</text>
<text x="148" y="138.8">HDR1-25</text>
<text x="148" y="142.7">HDR1-27</text>
<text x="231.6" y="139.9">B14</text>
<text x="231.6" y="141.8">B15</text>
<text x="231.6" y="143.8">B31</text>
<text x="238" y="138.8">6M25</text>
<text x="238" y="140.7">/EXTC</text>
<text x="238" y="142.7">/PHANTOM</text>
<text x="33.4" y="144.7">X1-27</text>
<text x="33.4" y="148.6">X1-29</text>
<text x="51.2" y="144.7">X1-28</text>
<text x="51.2" y="148.6">X1-30</text>
<text x="102.6" y="144.7">HDR2-27</text>
<text x="102.6" y="148.6">HDR2-29</text>
<text x="120.4" y="144.7">HDR2-28</text>
<text x="120.4" y="148.6">HDR2-30</text>
<text x="148" y="146.7">HDR1-29</text>
<text x="231.6" y="145.8">B35</text>
<text x="231.6" y="147.8">B36</text>
<text x="231.6" y="149.7">B38</text>
<text x="238" y="144.7">/VIDLSB</text>
<text x="238" y="146.7">/CLRINT_N</text>
<text x="238" y="148.6">IDA_N</text>
<text x="33.4" y="152.6">X1-31</text>
<text x="51.2" y="152.6">X1-32</text>
<text x="102.6" y="152.6">HDR2-31</text>
<text x="120.4" y="152.6">HDR2-32</text>
<text x="148" y="150.6">HDR1-31</text>
<text x="148" y="154.6">HDR1-33</text>
<text x="231.6" y="151.7">B37</text>
<text x="231.6" y="153.7">B39</text>
<text x="231.6" y="155.7">B41</text>
<text x="238" y="152.6">/INT_N</text>
<text x="238" y="150.6">IDB_N</text>
<text x="238" y="154.6">/EXP_N</text>
<text x="33.4" y="156.5">X1-33</text>
<text x="33.4" y="160.5">X1-35</text>
<text x="51.2" y="156.5">X1-34</text>
<text x="51.2" y="160.5">X1-36</text>
<text x="102.6" y="156.5">HDR2-33</text>
<text x="102.6" y="160.5">HDR2-35</text>
<text x="120.4" y="156.5">HDR2-34</text>
<text x="120.4" y="160.5">HDR2-36</text>
<text x="148" y="158.5">HDR1-35</text>
<text x="231.6" y="157.6">B42</text>
<text x="231.6" y="159.6">B43</text>
<text x="231.6" y="161.6">B32</text>
<text x="238" y="156.5">/BRESET</text>
<text x="238" y="158.5">/BWR</text>
<text x="238" y="160.5">/BRD</text>
<text x="33.4" y="164.4">X1-37</text>
<text x="51.2" y="164.4">X1-38</text>
<text x="102.6" y="164.4">HDR2-37</text>
<text x="120.4" y="164.4">HDR2-38</text>
<text x="148" y="162.5">HDR1-37</text>
<text x="148" y="166.4">HDR1-39</text>
<text x="231.6" y="163.6">A39</text>
<text x="231.6" y="165.5">B40</text>
<text x="238" y="162.5">/EXP</text>
<text x="238" y="164.4">/SLOT_N</text>
<text x="238" y="166.4">/BM1</text>
<text x="33.4" y="168.4">X1-39</text>
<text x="51.2" y="168.4">X1-40</text>
<text x="102.6" y="168.4">HDR2-39</text>
<text x="120.4" y="168.4">HDR2-40</text>
</g>
</svg>
